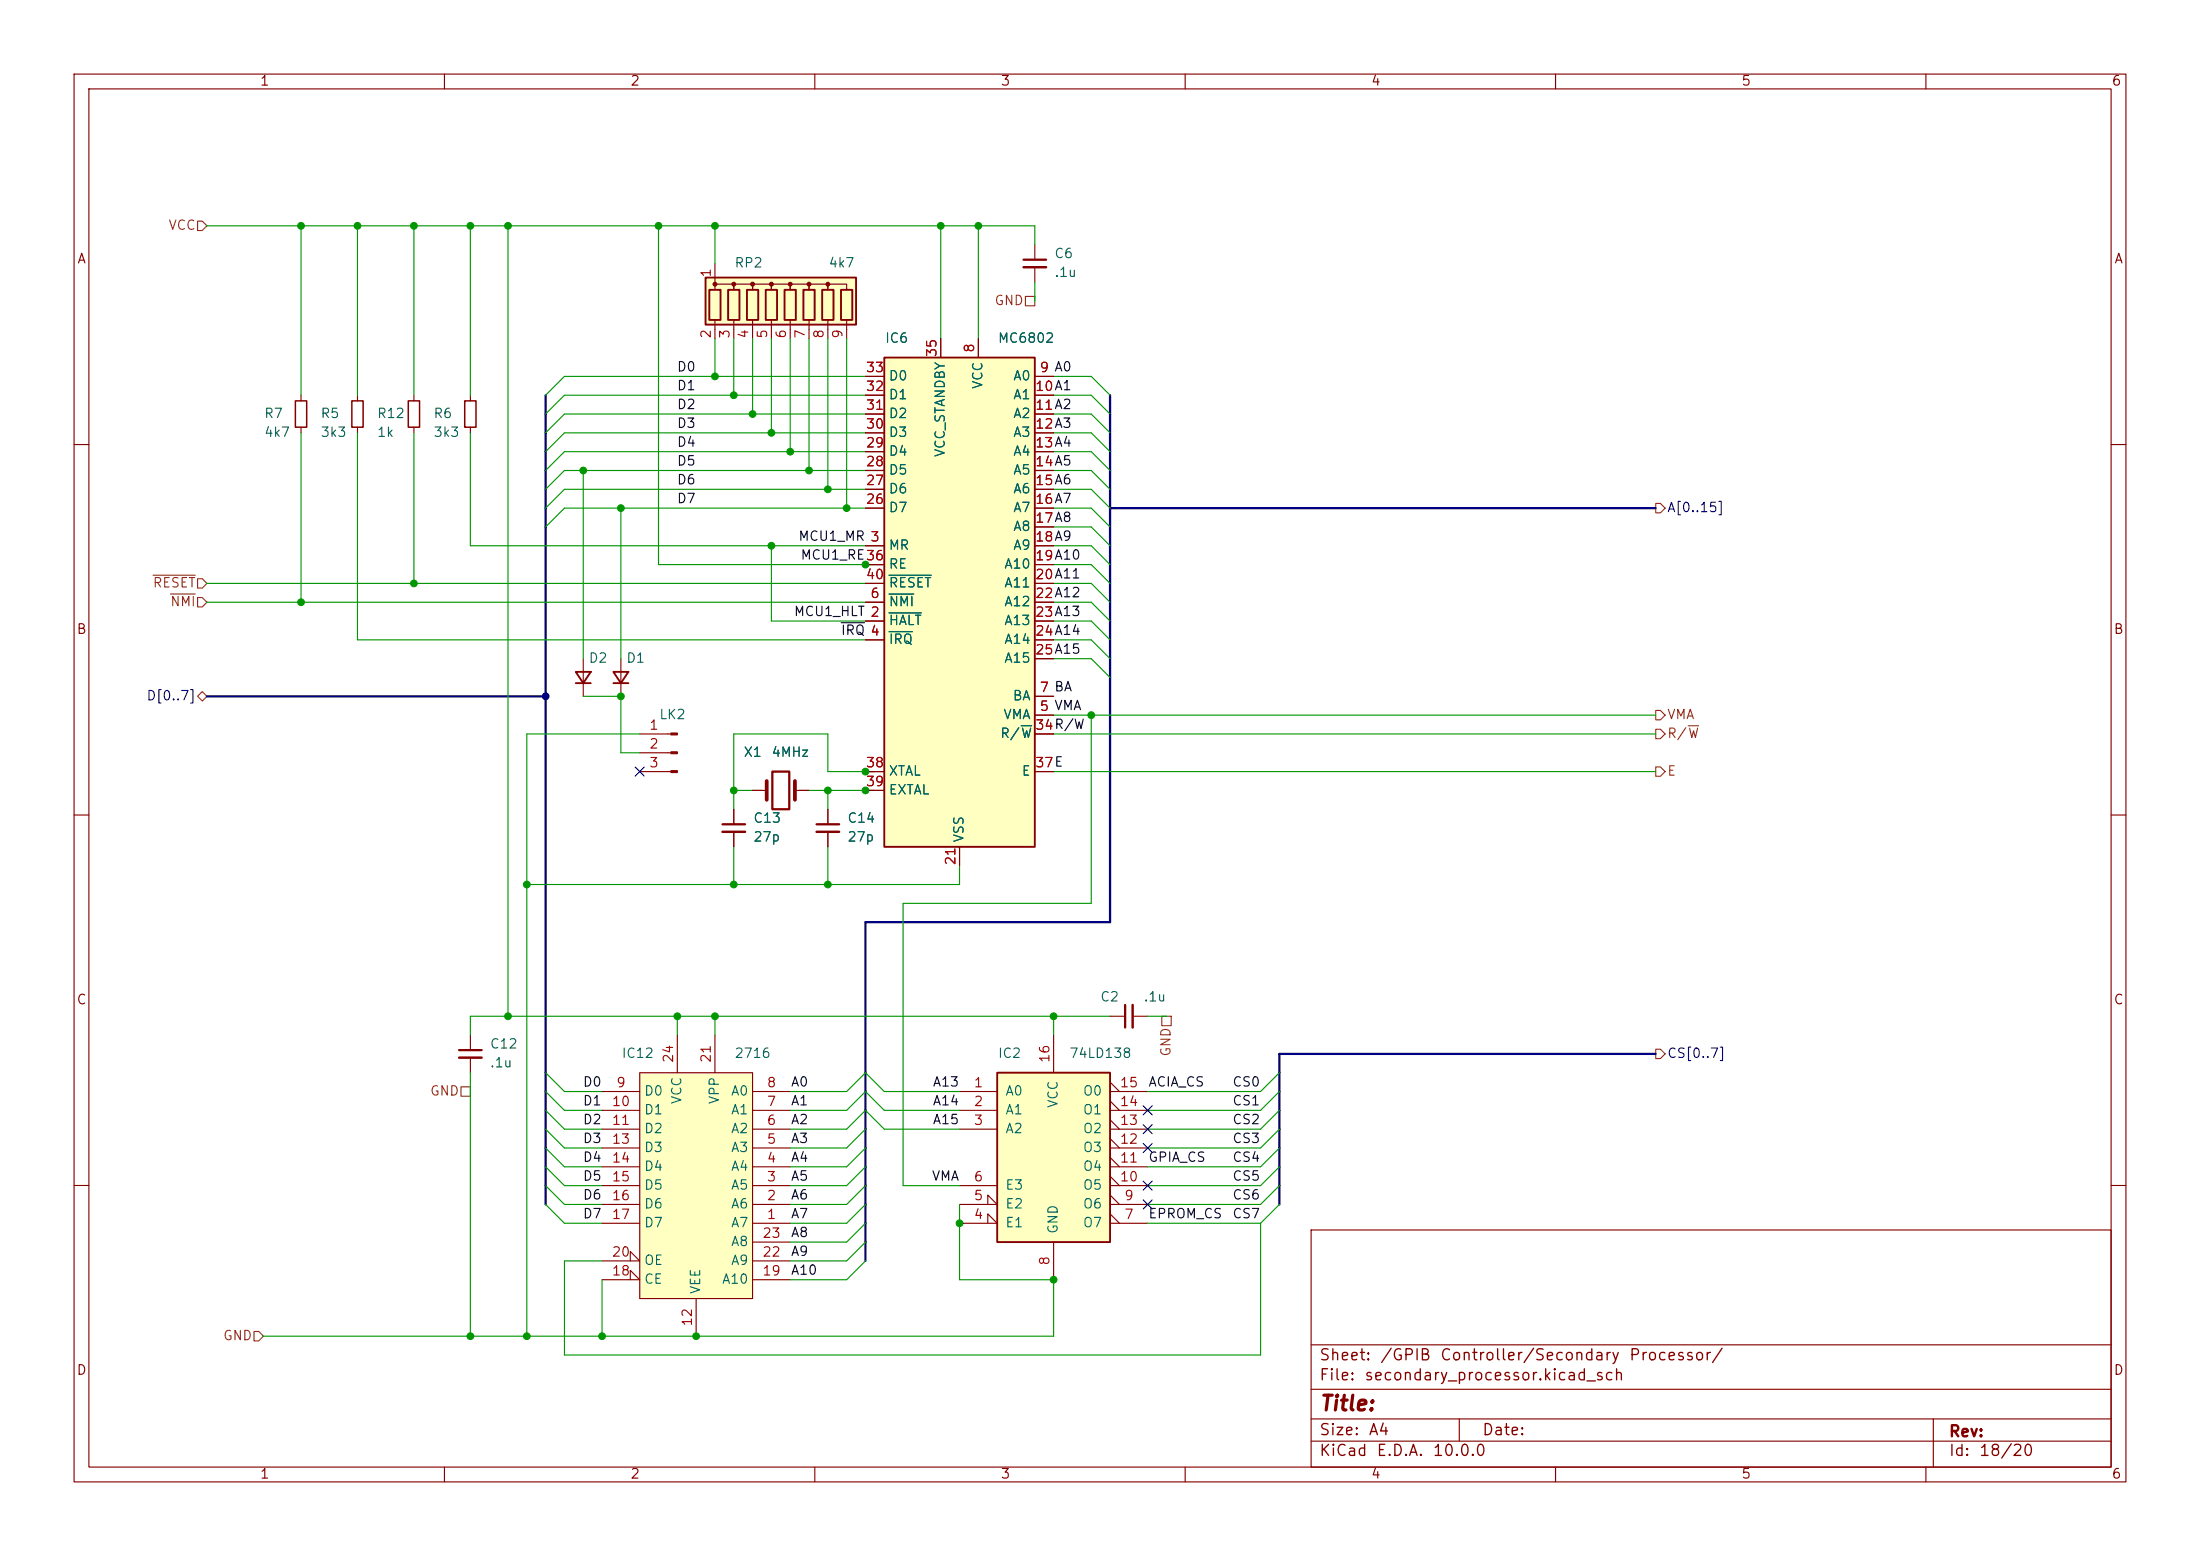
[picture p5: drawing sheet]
<svg xmlns="http://www.w3.org/2000/svg" width="297mm" height="210mm" viewBox="0 0 297 210" stroke-linecap="round" stroke-linejoin="round" font-family="sans-serif">
<g fill="none" stroke="#840000" stroke-width=".15">
<path d="M10 10h277v190h-277zM12 12h273v186h-273zM60 10v2M110 10v2M160 10v2M210 10v2M260 10v2M10 60h2M285 60h2M10 110h2M285 110h2M10 160h2"/>
<path d="M177 166h108v32h-108zM285 160h2M60 198v2M110 198v2M160 198v2M177 194.5h108M177 191.5h108M177 187.5h108M177 181.5h108M197 191.5v3M210 198v2M260 198v2"/>
<path d="M261 191.5v6.5"/>
</g>
<path d="M86.4 144.8h15.2v30.5h-15.2z" fill="#ffffc2"/>
<g fill="none" stroke="#840000" stroke-width=".15">
<path d="M78.7 88.9v5.1M83.8 88.9v5.1M86.4 99.1h4.2M86.4 101.6h4.2M86.4 104.1h4.2M101.6 106.7h1.9M107.3 106.7h1.9M63.5 139.7v2M91.4 139.7v5.1M96.5 139.7v5.1M149.9 137.2h2M152.9 137.2h2"/>
<path d="M63.5 142.7v2.1M81.3 157.5h5.1M81.3 154.9h5.1M81.3 152.4h5.1M81.3 149.9h5.1M81.3 147.3h5.1M86.4 144.8h15.2v30.5h-15.2zM101.6 157.5h5.1M101.6 154.9h5.1M101.6 152.4h5.1M101.6 149.9h5.1M101.6 147.3h5.1"/>
<path d="M81.3 172.7h5.1l-1.3-1.2v1.2M81.3 170.2h5.1l-1.3-1.3v1.3M81.3 165.1h5.1M81.3 162.6h5.1M81.3 160h5.1M94 175.3v5M101.6 165.1h5.1M101.6 162.6h5.1M101.6 160h5.1M101.6 172.7h5.1M101.6 170.2h5.1M101.6 167.6h5.1"/>
</g>
<path d="M104.3 104.1h2.3v5.1h-2.3zM151.9 135.6v3.1M62 141.7h3" fill="none" stroke="#840000" stroke-width=".3"/>
<path d="M152.9 135.6v3.1M62 142.7h3" fill="none" stroke="#840000" stroke-width=".33"/>
<path d="M103.5 105.4v2.6M107.3 105.4v2.6" fill="none" stroke="#840000" stroke-width=".51"/>
<path d="M77.7 90.7h2.1l-1.1 1.5zM77.7 92.2h2.1M82.8 90.7h2l-1 1.5zM82.8 92.2h2" fill="none" stroke="#840000" stroke-width=".25"/>
<g fill="#840000" stroke="#840000" stroke-width=".15">
<path d="M90.6 98.9h.8v.3h-.8z"/>
<path d="M90.6 101.5h.8v.2h-.8z"/>
<path d="M90.6 104h.8v.3h-.8z"/>
</g>
<path d="M134.6 144.8h15.3v22.8h-15.3z" fill="#ffffc2"/>
<path d="M134.6 144.8h15.3v22.8h-15.3z" fill="none" stroke="#840000" stroke-width=".25"/>
<g fill="none" stroke="#840000" stroke-width=".15">
<path d="M139.7 33v2.1M139.7 36.1v2M63.5 53.3v.8M63.5 57.7v.7M111.8 109.2v2.1M111.8 112.3v2M142.2 139.7v5.1M129.5 147.3h5.1M129.5 149.9h5.1M129.5 152.4h5.1M149.9 147.3h5M149.9 149.9h5"/>
<path d="M149.9 152.4h5M149.9 158.8l1.2 1.2M149.9 157.5h5M149.9 156.2l1.2 1.3M149.9 154.9h5M149.9 153.7l1.2 1.2M149.9 151.1l1.2 1.3M149.9 148.6l1.2 1.3M149.9 146.1l1.2 1.2M129.5 165.1h5.1l-1.3-1.3v1.3M129.5 162.6h5.1l-1.3-1.3v1.3M129.5 160h5.1"/>
<path d="M142.2 167.6v5.1M149.9 165.1h5M149.9 162.6h5M149.9 160h5M149.9 163.8l1.2 1.3M149.9 161.3l1.2 1.3"/>
</g>
<path d="M138.2 35.1h3M110.2 111.3h3.1" fill="none" stroke="#840000" stroke-width=".3"/>
<path d="M138.2 36.1h3M110.2 112.3h3.1" fill="none" stroke="#840000" stroke-width=".33"/>
<path d="M62.7 54.1h1.6v3.6h-1.6z" fill="none" stroke="#840000" stroke-width=".2"/>
<path d="M119.4 48.3h20.3v66h-20.3z" fill="#ffffc2"/>
<path d="M119.4 48.3h20.3v66h-20.3z" fill="none" stroke="#840000" stroke-width=".25"/>
<g fill="none" stroke="#840000" stroke-width=".15">
<path d="M48.3 53.3v.8M48.3 57.7v.7M116.8 50.8h2.6M116.8 53.3h2.6M116.8 55.9h2.6M116.8 58.4h2.6M127 45.7v2.6M132.1 45.7v2.6M139.7 50.8h2.5M139.7 53.3h2.5M139.7 55.9h2.5M139.7 58.4h2.5"/>
<path d="M116.8 73.7h2.6M116.8 61h2.6M116.8 63.5h2.6M116.8 66h2.6M116.8 68.6h2.6M116.8 76.2h2.6M116.8 78.7h2.6M139.7 73.7h2.5M139.7 61h2.5M139.7 63.5h2.5M139.7 66h2.5M139.7 68.6h2.5"/>
<path d="M139.7 71.1h2.5M139.7 76.2h2.5M139.7 78.7h2.5M116.8 83.8h2.6M116.8 86.4h2.6M116.8 81.3h2.6M139.7 83.8h2.5M139.7 86.4h2.5M139.7 96.5h2.5M139.7 81.3h2.5M139.7 94h2.5M139.7 88.9h2.5"/>
<path d="M139.7 99.1h2.5M99.1 109.2v2.1M99.1 112.3v2M116.8 104.1h2.6M116.8 106.7h2.6M129.5 114.3v2.5M139.7 104.1h2.5"/>
</g>
<path d="M120 77.6h5.7M120 82.7h4.4M120 85.3h3.2M120 80.2h3.4M137.9 98h1.4" fill="none" stroke="#006464" stroke-width=".15"/>
<path d="M97.5 111.3h3.1" fill="none" stroke="#840000" stroke-width=".3"/>
<path d="M97.5 112.3h3.1" fill="none" stroke="#840000" stroke-width=".33"/>
<path d="M47.5 54.1h1.5v3.6h-1.5z" fill="none" stroke="#840000" stroke-width=".2"/>
<path d="M95.2 37.5h20.4v6.3h-20.4z" fill="#ffffc2"/>
<path d="M95.2 37.5h20.4v6.3h-20.4zM95.8 39.1h1.5v4.1h-1.5zM98.3 39.1h1.5v4.1h-1.5zM100.8 39.1h1.6v4.1h-1.6zM103.4 39.1h1.5v4.1h-1.5zM105.9 39.1h1.5v4.1h-1.5zM108.5 39.1h1.5v4.1h-1.5zM111 39.1h1.5v4.1h-1.5zM113.5 39.1h1.6v4.1h-1.6z" fill="none" stroke="#840000" stroke-width=".25"/>
<g fill="#840000" stroke="#840000" stroke-width=".15">
<circle cx="96.5" cy="38.4" r=".25"/>
<circle cx="99.1" cy="38.4" r=".25"/>
<circle cx="101.6" cy="38.4" r=".25"/>
<circle cx="104.1" cy="38.4" r=".25"/>
<circle cx="106.7" cy="38.4" r=".25"/>
<circle cx="109.2" cy="38.4" r=".25"/>
<circle cx="111.8" cy="38.4" r=".25"/>
</g>
<g fill="none" stroke="#840000" stroke-width=".15">
<path d="M96.5 39.1v-.7h2.6v.7v-.7h2.5v.7v-.7h2.5v.7v-.7h2.6v.7v-.7h2.5v.7v-.7h2.6v.7v-.7h2.5v.7M96.5 35.6v2.5M40.6 53.3v.8M40.6 57.7v.7M55.9 53.3v.8M55.9 57.7v.7M96.5 43.2v2.5M99.1 43.2v2.5M101.6 43.2v2.5M104.1 43.2v2.5M106.7 43.2v2.5M109.2 43.2v2.5"/>
<path d="M111.8 43.2v2.5M114.3 43.2v2.5M116.8 50.8h2.6M116.8 53.3h2.6M116.8 55.9h2.6M116.8 58.4h2.6M127 45.7v2.6M132.1 45.7v2.6M139.7 50.8h2.5M139.7 53.3h2.5M139.7 55.9h2.5M139.7 58.4h2.5"/>
<path d="M116.8 73.7h2.6M116.8 61h2.6M116.8 63.5h2.6M116.8 66h2.6M116.8 68.6h2.6M116.8 76.2h2.6M116.8 78.7h2.6M139.7 73.7h2.5M139.7 61h2.5M139.7 63.5h2.5M139.7 66h2.5M139.7 68.6h2.5"/>
<path d="M139.7 71.1h2.5M139.7 76.2h2.5M139.7 78.7h2.5M116.8 83.8h2.6M116.8 86.4h2.6M116.8 81.3h2.6M139.7 83.8h2.5M139.7 86.4h2.5M139.7 96.5h2.5M139.7 81.3h2.5M139.7 94h2.5M139.7 88.9h2.5"/>
<path d="M139.7 99.1h2.5M99.1 109.2v2.1M99.1 112.3v2M101.6 106.7h1.3M107.9 106.7h1.3M111.8 109.2v2.1M111.8 112.3v2M116.8 106.7h2.6M116.8 104.1h2.6M129.5 114.3v2.5M139.7 104.1h2.5"/>
</g>
<path d="M39.9 54.1h1.5v3.6h-1.5zM55.1 54.1h1.5v3.6h-1.5z" fill="none" stroke="#840000" stroke-width=".2"/>
<g fill="none" stroke="#725600" stroke-width=".15">
<path d="M26.7 29.8h.6l.6 .7-.6 .6h-.6zM138.4 40h1.3v1.3h-1.3zM20.7 77.6h5.7M26.7 78.1h.6l.6 .6-.6 .7h-.6zM223.5 67.9h.7l.6 .7-.6 .6h-.7zM23 80.2h3.4M26.7 80.6h.6l.6 .7-.6 .6h-.6zM26.7 94l.6-.7 .6 .7-.6 .6zM223.5 95.9h.7l.6 .6-.6 .7h-.7zM223.5 98.4h.7l.6 .7-.6 .6h-.7zM227.9 98h1.4M223.5 103.5h.7l.6 .6-.6 .7h-.7z"/>
<path d="M156.8 137.2h1.3v1.2h-1.3zM62.2 146.7h1.3v1.3h-1.3zM223.5 141.6h.7l.6 .6-.6 .7h-.7zM34.3 179.7h.6l.7 .6-.7 .7h-.6z"/>
</g>
<path d="M113.6 84h3.1" fill="none" stroke="#0f0f0f" stroke-width=".15"/>
<path d="M73.7 53.3v109.3M149.9 53.3v71.2h-33.1v45.7M149.9 68.6h73.6M27.9 94h45.8M223.5 142.2h-50.8v20.4" fill="none" stroke="#000084" stroke-width=".3"/>
<g fill="none" stroke="#009600" stroke-width=".15">
<path d="M27.9 30.5h111.8v2.5M40.6 30.5v22.8M48.3 30.5v22.8M55.9 30.5v22.8M63.5 30.5v22.8M68.6 30.5v106.7M88.9 30.5v45.7h30.5M96.5 30.5v5.1M127 30.5v15.2M132.1 30.5v15.2M139.7 38.1v2.5M40.6 58.4v22.9"/>
<path d="M48.3 58.4v28h68.5M55.9 58.4v20.3M63.5 58.4v15.3h53.3M96.5 45.7v5.1M99.1 45.7v7.6M101.6 45.7v10.2M104.1 45.7v12.7M106.7 45.7v15.3M109.2 45.7v17.8M111.8 45.7v20.3M114.3 45.7v22.9M116.8 53.3h-40.6l-2.5 2.6"/>
<path d="M116.8 58.4h-40.6l-2.5 2.6M116.8 55.9h-40.6l-2.5 2.5M116.8 50.8h-40.6l-2.5 2.5M142.2 53.3h5.1l2.6 2.6M142.2 58.4h5.1l2.6 2.6M142.2 55.9h5.1l2.6 2.5M142.2 50.8h5.1l2.6 2.5M27.9 78.7h88.9M78.7 63.5v25.4M83.8 68.6v20.3M104.1 73.7v10.1h12.7M116.8 63.5h-40.6l-2.5 2.5"/>
<path d="M116.8 68.6h-40.6l-2.5 2.5M116.8 61h-40.6l-2.5 2.5M116.8 66h-40.6l-2.5 2.6M142.2 63.5h5.1l2.6 2.5M142.2 76.2h5.1l2.6 2.5M142.2 78.7h5.1l2.6 2.6M142.2 71.1h5.1l2.6 2.6M142.2 68.6h5.1l2.6 2.5M142.2 73.7h5.1l2.6 2.5M142.2 61h5.1l2.6 2.5M142.2 66h5.1l2.6 2.6M27.9 81.3h88.9"/>
<path d="M78.7 94h5.1v7.6h2.6M86.4 99.1h-15.3v81.2M142.2 81.3h5.1l2.6 2.5M142.2 83.8h5.1l2.6 2.6M142.2 86.4h5.1l2.6 2.5M142.2 96.5h81.3M142.2 88.9h5.1l2.6 2.5M142.2 99.1h81.3M147.3 96.5v25.4h-25.4v38.1h7.6M99.1 106.7h2.5M99.1 114.3v5.1M109.2 106.7h8.9"/>
<path d="M111.8 106.7v2.5M111.8 114.3v5.1M118.1 104.1h-6.3v-5h-12.7v10.1M129.5 116.8v2.6h-58.4M142.2 104.1h81.3M91.4 137.2v2.5M96.5 137.2v2.5M142.2 137.2v2.5M149.9 137.2h-86.4v2.5M154.9 137.2h2.6M63.5 144.8v35.5M73.7 147.3l2.5 2.6h5.1"/>
<path d="M73.7 149.9l2.5 2.5h5.1M73.7 144.8l2.5 2.5h5.1M73.7 152.4l2.5 2.5h5.1M73.7 157.5l2.5 2.5h5.1M73.7 154.9l2.5 2.6h5.1M106.7 149.9h7.6l2.5-2.6 2.6 2.6h10.1M106.7 152.4h7.6l2.5-2.5 2.6 2.5h10.1M106.7 147.3h7.6l2.5-2.5 2.6 2.5h10.1M116.8 152.4l-2.5 2.5h-7.6M116.8 157.5l-2.5 2.5h-7.6M116.8 154.9l-2.5 2.6h-7.6M172.7 147.3l-2.5 2.6h-15.3"/>
<path d="M172.7 149.9l-2.5 2.5h-15.3M172.7 144.8l-2.5 2.5h-15.3M172.7 152.4l-2.5 2.5h-15.3M172.7 157.5l-2.5 2.5h-15.3M172.7 154.9l-2.5 2.6h-15.3M73.7 162.6l2.5 2.5h5.1M73.7 160l2.5 2.6h5.1M81.3 172.7v7.6M116.8 162.6l-2.5 2.5h-7.6M116.8 165.1l-2.5 2.5h-7.6M116.8 160l-2.5 2.6h-7.6M116.8 167.6l-2.5 2.6h-7.6"/>
<path d="M116.8 170.2l-2.5 2.5h-7.6M129.5 162.6v10.1h12.7v7.6h-106.6M154.9 165.1h15.3M170.2 165.1v17.8h-94v-12.7h5.1M172.7 160l-2.5 2.6h-15.3M172.7 162.6l-2.5 2.5"/>
</g>
<path d="M85.8 103.5l1.2 1.2M87 103.5l-1.2 1.2M154.3 151.8l1.2 1.2M154.3 159.4l1.2 1.2M154.3 149.3l1.2 1.2M154.3 154.3l1.2 1.2M155.5 151.8l-1.2 1.2M155.5 159.4l-1.2 1.2M155.5 149.3l-1.2 1.2M155.5 154.3l-1.2 1.2M154.3 162l1.2 1.2M155.5 162l-1.2 1.2" fill="none" stroke="#000084" stroke-width=".15"/>
<path d="M120 77.6h5.7M120 82.7h4.4M120 85.3h3.2M120 80.2h3.4M137.9 98h1.4" fill="none" stroke="#006464" stroke-width=".15"/>
<g fill="#009600" stroke="#009600" stroke-width=".14">
<circle cx="142.2" cy="172.7" r=".46"/>
<circle cx="142.2" cy="137.2" r=".46"/>
<circle cx="129.5" cy="165.1" r=".46"/>
<circle cx="96.5" cy="137.2" r=".46"/>
<circle cx="147.3" cy="96.5" r=".46"/>
<circle cx="114.3" cy="68.6" r=".46"/>
<circle cx="116.8" cy="76.2" r=".46"/>
<circle cx="116.8" cy="104.1" r=".46"/>
<circle cx="99.1" cy="53.3" r=".46"/>
<circle cx="101.6" cy="55.9" r=".46"/>
<circle cx="109.2" cy="63.5" r=".46"/>
<circle cx="104.1" cy="58.4" r=".46"/>
<circle cx="106.7" cy="61" r=".46"/>
<circle cx="104.1" cy="73.7" r=".46"/>
<circle cx="83.8" cy="68.6" r=".46"/>
<circle cx="78.7" cy="63.5" r=".46"/>
<circle cx="71.1" cy="180.3" r=".46"/>
<circle cx="94" cy="180.3" r=".46"/>
<circle cx="81.3" cy="180.3" r=".46"/>
<circle cx="63.5" cy="180.3" r=".46"/>
<circle cx="68.6" cy="137.2" r=".46"/>
<circle cx="96.5" cy="30.5" r=".46"/>
<circle cx="96.5" cy="50.8" r=".46"/>
<circle cx="111.8" cy="66" r=".46"/>
<circle cx="68.6" cy="30.5" r=".46"/>
<circle cx="63.5" cy="30.5" r=".46"/>
<circle cx="88.9" cy="30.5" r=".46"/>
<circle cx="55.9" cy="30.5" r=".46"/>
<circle cx="55.9" cy="78.7" r=".46"/>
<circle cx="48.3" cy="30.5" r=".46"/>
<circle cx="40.6" cy="30.5" r=".46"/>
<circle cx="40.6" cy="81.3" r=".46"/>
<circle cx="91.4" cy="137.2" r=".46"/>
<circle cx="99.1" cy="119.4" r=".46"/>
<circle cx="111.8" cy="119.4" r=".46"/>
<circle cx="71.1" cy="119.4" r=".46"/>
<circle cx="116.8" cy="106.7" r=".46"/>
<circle cx="111.8" cy="106.7" r=".46"/>
<circle cx="83.8" cy="94" r=".46"/>
<circle cx="99.1" cy="106.7" r=".46"/>
<circle cx="132.1" cy="30.5" r=".46"/>
<circle cx="127" cy="30.5" r=".46"/>
</g>
<circle cx="73.7" cy="94" r=".46" fill="#000084" stroke="#000084" stroke-width=".14"/>
<text font-size="2" fill="#840000" x="178" y="190.9">Title:</text>
<g font-size="1.5" fill="#840000">
<text x="178" y="184">Sheet:</text>
<text x="186.2" y="184">/GPIB</text>
<text x="194.3" y="184">Controller/Secondary</text>
<text x="219.8" y="184">Processor/</text>
<text x="178" y="186.7">File:</text>
<text x="184.1" y="186.7">secondary_processor.kicad_sch</text>
<text x="178" y="196.9">KiCad</text>
<text x="178" y="194.1">Size:</text>
<text x="184.7" y="194.1">A4</text>
<text x="185.7" y="196.9">E.D.A.</text>
<text x="193.3" y="196.9">10.0.0</text>
<text x="200" y="194.1">Date:</text>
<text x="263" y="194.3">Rev:</text>
<text x="263" y="196.9">Id:</text>
<text x="267.1" y="196.9">18/20</text>
</g>
<g font-size="1.3" fill="#840000">
<text x="35" y="11.9">1</text>
<text x="85" y="11.9">2</text>
<text x="135" y="11.9">3</text>
<text x="185" y="11.9">4</text>
<text x="235" y="11.9">5</text>
<text x="285" y="11.9">6</text>
<text x="10.3" y="35.9">A</text>
<text x="285.3" y="35.9">A</text>
<text x="10.3" y="85.9">B</text>
<text x="285.3" y="85.9">B</text>
<text x="10.3" y="135.9">C</text>
<text x="285.3" y="135.9">C</text>
<text x="10.3" y="185.9">D</text>
<text x="285.3" y="185.9">D</text>
<text x="35" y="199.9">1</text>
<text x="85" y="199.9">2</text>
<text x="135" y="199.9">3</text>
<text x="185" y="199.9">4</text>
<text x="235" y="199.9">5</text>
<text x="285" y="199.9">6</text>
</g>
<g font-size="1.3" fill="#725600">
<text x="22.6" y="31.3">VCC</text>
<text x="134.2" y="41.5">GND</text>
<text x="20.5" y="79.6">RESET</text>
<text x="22.9" y="82.1">NMI</text>
<text x="225" y="97.4">VMA</text>
<text x="225" y="99.9">R/W</text>
<text x="225" y="105">E</text>
<text x="158.3" y="142.7" transform="rotate(-90 158.3 142.7)">GND</text>
<text x="58" y="148.2">GND</text>
<text x="30" y="181.2">GND</text>
</g>
<g font-size="1.3" fill="#006464">
<text x="142.2" y="35.2">C6</text>
<text x="99.1" y="36.4">RP2</text>
<text x="111.8" y="36.4">4k7</text>
<text x="142.2" y="37.7">.1u</text>
<text x="119.4" y="46.6">IC6</text>
<text x="134.6" y="46.6">MC6802</text>
<text x="119.9" y="51.7">D0</text>
<text x="132.9" y="52.6" transform="rotate(-90 132.9 52.6)">VCC</text>
<text x="136.7" y="51.7">A0</text>
<text x="35.6" y="56.7">R7</text>
<text x="35.6" y="59.3">4k7</text>
<text x="43.2" y="56.7">R5</text>
<text x="43.2" y="59.3">3k3</text>
<text x="50.8" y="56.7">R12</text>
<text x="50.8" y="59.3">1k</text>
<text x="58.4" y="56.7">R6</text>
<text x="58.4" y="59.3">3k3</text>
<text x="119.9" y="59.3">D3</text>
<text x="119.9" y="56.7">D2</text>
<text x="119.9" y="54.2">D1</text>
<text x="136.7" y="54.2">A1</text>
<text x="136.7" y="56.7">A2</text>
<text x="136.7" y="59.3">A3</text>
<text x="119.9" y="64.4">D5</text>
<text x="119.9" y="61.8">D4</text>
<text x="127.9" y="61.8" transform="rotate(-90 127.9 61.8)">VCC_STANDBY</text>
<text x="136.7" y="61.8">A4</text>
<text x="136.7" y="64.4">A5</text>
<text x="119.9" y="69.4">D7</text>
<text x="119.9" y="66.9">D6</text>
<text x="136.7" y="66.9">A6</text>
<text x="136.7" y="69.4">A7</text>
<text x="136.7" y="72">A8</text>
<text x="119.9" y="74.5">MR</text>
<text x="119.9" y="77.1">RE</text>
<text x="135.5" y="77.1">A10</text>
<text x="136.7" y="74.5">A9</text>
<text x="119.9" y="82.1">NMI</text>
<text x="119.9" y="79.6">RESET</text>
<text x="135.5" y="79.6">A11</text>
<text x="135.5" y="82.1">A12</text>
<text x="79.4" y="89.8">D2</text>
<text x="84.5" y="89.8">D1</text>
<text x="119.9" y="84.7">HALT</text>
<text x="119.9" y="87.2">IRQ</text>
<text x="135.5" y="84.7">A13</text>
<text x="135.5" y="87.2">A14</text>
<text x="135.5" y="89.8">A15</text>
<text x="136.6" y="94.8">BA</text>
<text x="88.9" y="97.4">LK2</text>
<text x="134.9" y="99.9">R/W</text>
<text x="135.4" y="97.4">VMA</text>
<text x="100.3" y="102.5">X1</text>
<text x="104.1" y="102.5">4MHz</text>
<text x="119.9" y="105">XTAL</text>
<text x="119.9" y="107.5">EXTAL</text>
<text x="137.8" y="105">E</text>
<text x="101.6" y="111.4">C13</text>
<text x="101.6" y="113.9">27p</text>
<text x="114.3" y="111.4">C14</text>
<text x="114.3" y="113.9">27p</text>
<text x="130.4" y="113.8" transform="rotate(-90 130.4 113.8)">VSS</text>
<text x="148.4" y="135.5">C2</text>
<text x="154.3" y="135.5">.1u</text>
<text x="66" y="141.8">C12</text>
<text x="83.8" y="143.1">IC12</text>
<text x="99.1" y="143.1">2716</text>
<text x="134.6" y="143.1">IC2</text>
<text x="144.3" y="143.1">74LD138</text>
<text x="66" y="144.4">.1u</text>
<text x="86.9" y="148.2">D0</text>
<text x="92.3" y="149.1" transform="rotate(-90 92.3 149.1)">VCC</text>
<text x="97.4" y="149.1" transform="rotate(-90 97.4 149.1)">VPP</text>
<text x="98.6" y="148.2">A0</text>
<text x="135.6" y="148.2">A0</text>
<text x="143.1" y="149.6" transform="rotate(-90 143.1 149.6)">VCC</text>
<text x="146.1" y="148.2">O0</text>
<text x="86.9" y="150.7">D1</text>
<text x="86.9" y="153.3">D2</text>
<text x="86.9" y="155.8">D3</text>
<text x="98.6" y="155.8">A3</text>
<text x="98.6" y="153.3">A2</text>
<text x="98.6" y="150.7">A1</text>
<text x="135.6" y="150.7">A1</text>
<text x="135.6" y="153.3">A2</text>
<text x="146.1" y="155.8">O3</text>
<text x="146.1" y="153.3">O2</text>
<text x="146.1" y="150.7">O1</text>
<text x="86.9" y="158.3">D4</text>
<text x="86.9" y="160.9">D5</text>
<text x="98.6" y="160.9">A5</text>
<text x="98.6" y="158.3">A4</text>
<text x="135.6" y="160.9">E3</text>
<text x="146.1" y="160.9">O5</text>
<text x="146.1" y="158.3">O4</text>
<text x="86.9" y="163.4">D6</text>
<text x="86.9" y="166">D7</text>
<text x="98.6" y="166">A7</text>
<text x="98.6" y="163.4">A6</text>
<text x="135.6" y="166">E1</text>
<text x="135.6" y="163.4">E2</text>
<text x="143.1" y="166.6" transform="rotate(-90 143.1 166.6)">GND</text>
<text x="146.1" y="166">O7</text>
<text x="146.1" y="163.4">O6</text>
<text x="86.9" y="173.6">CE</text>
<text x="86.9" y="171">OE</text>
<text x="97.4" y="173.6">A10</text>
<text x="98.6" y="171">A9</text>
<text x="98.6" y="168.5">A8</text>
<text x="94.8" y="174.8" transform="rotate(-90 94.8 174.8)">VEE</text>
</g>
<g font-size="1.3" fill="#a90000">
<text x="96.3" y="37.5" transform="rotate(-90 96.3 37.5)">1</text>
<text x="96.3" y="45.8" transform="rotate(-90 96.3 45.8)">2</text>
<text x="98.8" y="45.8" transform="rotate(-90 98.8 45.8)">3</text>
<text x="101.3" y="45.8" transform="rotate(-90 101.3 45.8)">4</text>
<text x="103.9" y="45.8" transform="rotate(-90 103.9 45.8)">5</text>
<text x="106.4" y="45.8" transform="rotate(-90 106.4 45.8)">6</text>
<text x="109" y="45.8" transform="rotate(-90 109 45.8)">7</text>
<text x="111.5" y="45.8" transform="rotate(-90 111.5 45.8)">8</text>
<text x="114" y="45.8" transform="rotate(-90 114 45.8)">9</text>
<text x="131.8" y="47.7" transform="rotate(-90 131.8 47.7)">8</text>
<text x="116.8" y="53.1">32</text>
<text x="116.8" y="50.5">33</text>
<text x="126.7" y="48.3" transform="rotate(-90 126.7 48.3)">35</text>
<text x="139.7" y="53.1">10A1</text>
<text x="139.7" y="53.1">10</text>
<text x="140.3" y="50.5">9 A0</text>
<text x="140.3" y="50.5">9</text>
<text x="116.8" y="58.2">30</text>
<text x="116.8" y="55.6">31</text>
<text x="139.7" y="55.6">11A2</text>
<text x="139.7" y="58.2">12A3</text>
<text x="139.7" y="55.6">11</text>
<text x="139.7" y="58.2">12</text>
<text x="116.8" y="65.8">27</text>
<text x="116.8" y="63.2">28</text>
<text x="116.8" y="60.7">29</text>
<text x="139.7" y="60.7">13A4</text>
<text x="139.7" y="63.2">14A5</text>
<text x="139.7" y="65.8">15A6</text>
<text x="139.7" y="60.7">13</text>
<text x="139.7" y="63.2">14</text>
<text x="139.7" y="65.8">15</text>
<text x="116.8" y="68.3">26</text>
<text x="139.7" y="68.3">16A7</text>
<text x="139.7" y="70.9">17A8</text>
<text x="139.7" y="68.3">16</text>
<text x="139.7" y="70.9">17</text>
<text x="116.8" y="75.9">36</text>
<text x="117.4" y="73.4">3</text>
<text x="139.7" y="73.4">18A9</text>
<text x="139.7" y="75.9">19A10</text>
<text x="139.7" y="73.4">18</text>
<text x="139.7" y="75.9">19</text>
<text x="116.8" y="78.5">40</text>
<text x="117.4" y="81">6</text>
<text x="117.4" y="83.6">2</text>
<text x="139.7" y="78.5">20A11</text>
<text x="139.7" y="81">22A12</text>
<text x="139.7" y="83.6">23A13</text>
<text x="139.7" y="78.5">20</text>
<text x="139.7" y="81">22</text>
<text x="139.7" y="83.6">23</text>
<text x="117.4" y="86.1">4</text>
<text x="139.7" y="86.1">24A14</text>
<text x="139.7" y="88.6">25A15</text>
<text x="139.7" y="86.1">24</text>
<text x="139.7" y="88.6">25</text>
<text x="140.3" y="93.7">7 BA</text>
<text x="140.3" y="93.7">7</text>
<text x="87.6" y="98.8">1</text>
<text x="87.6" y="101.3">2</text>
<text x="139.7" y="98.8">34R/W</text>
<text x="139.7" y="98.8">34</text>
<text x="140.3" y="96.3">5 VMA</text>
<text x="140.3" y="96.3">5</text>
<text x="87.6" y="103.9">3</text>
<text x="116.8" y="103.9">38</text>
<text x="116.8" y="106.4">39</text>
<text x="139.7" y="103.9">37E</text>
<text x="139.7" y="103.9">37</text>
<text x="129.3" y="116.9" transform="rotate(-90 129.3 116.9)">21</text>
<text x="91.2" y="143.6" transform="rotate(-90 91.2 143.6)">24</text>
<text x="96.3" y="143.6" transform="rotate(-90 96.3 143.6)">21</text>
<text x="142" y="143.6" transform="rotate(-90 142 143.6)">16</text>
<text x="82.5" y="149.6">10</text>
<text x="83.1" y="147.1">9</text>
<text x="103.4" y="149.6">7</text>
<text x="103.4" y="147.1">8</text>
<text x="131.4" y="147.1">1</text>
<text x="131.4" y="149.6">2</text>
<text x="151.1" y="149.6">14</text>
<text x="151.1" y="147.1">15</text>
<text x="82.5" y="152.1">11</text>
<text x="82.5" y="154.7">13</text>
<text x="103.4" y="154.7">5</text>
<text x="103.4" y="152.1">6</text>
<text x="131.4" y="152.1">3</text>
<text x="151.1" y="154.7">12</text>
<text x="151.1" y="152.1">13</text>
<text x="82.5" y="157.2">14</text>
<text x="82.5" y="159.8">15</text>
<text x="103.4" y="159.8">3</text>
<text x="103.4" y="157.2">4</text>
<text x="131.4" y="159.8">6</text>
<text x="151.1" y="159.8">10</text>
<text x="151.1" y="157.2">11</text>
<text x="82.5" y="162.3">16</text>
<text x="82.5" y="164.8">17</text>
<text x="102.8" y="167.4">23</text>
<text x="103.4" y="164.8">1</text>
<text x="103.4" y="162.3">2</text>
<text x="131.4" y="164.8">4</text>
<text x="131.4" y="162.3">5</text>
<text x="151.7" y="164.8">7</text>
<text x="151.7" y="162.3">9</text>
<text x="82.5" y="172.5">18</text>
<text x="82.5" y="169.9">20</text>
<text x="102.8" y="172.5">19</text>
<text x="102.8" y="169.9">22</text>
<text x="142" y="170.9" transform="rotate(-90 142 170.9)">8</text>
<text x="93.7" y="179.1" transform="rotate(-90 93.7 179.1)">12</text>
</g>
<g font-size="1.3" fill="#0f0f0f">
<text x="91.3" y="53">D1</text>
<text x="91.3" y="50.5">D0</text>
<text x="91.3" y="58.1">D3</text>
<text x="91.3" y="55.5">D2</text>
<text x="91.3" y="65.7">D6</text>
<text x="91.3" y="63.2">D5</text>
<text x="91.3" y="60.6">D4</text>
<text x="91.3" y="68.2">D7</text>
<text x="107.7" y="73.3">MCU1_MR 3</text>
<text x="108" y="75.9">MCU1_RE36</text>
<text x="107.1" y="83.5">MCU1_HLT 2</text>
<text x="113.4" y="86">IRQ 4</text>
<text x="78.6" y="147">D0</text>
<text x="78.6" y="149.5">D1</text>
<text x="106.7" y="149.5">A1</text>
<text x="106.7" y="147">A0</text>
<text x="125.8" y="149.5">A14</text>
<text x="125.8" y="147">A13</text>
<text x="154.9" y="147">ACIA_CS</text>
<text x="166.3" y="149.5">CS1</text>
<text x="166.3" y="147">CS0</text>
<text x="78.6" y="152.1">D2</text>
<text x="78.6" y="154.6">D3</text>
<text x="106.7" y="152.1">A2</text>
<text x="106.7" y="154.6">A3</text>
<text x="125.8" y="152.1">A15</text>
<text x="166.3" y="152.1">CS2</text>
<text x="166.3" y="154.6">CS3</text>
<text x="78.6" y="159.7">D5</text>
<text x="78.6" y="157.1">D4</text>
<text x="106.7" y="159.7">A5</text>
<text x="106.7" y="157.1">A4</text>
<text x="125.7" y="159.7">VMA</text>
<text x="154.9" y="157.1">GPIA_CS</text>
<text x="166.3" y="159.7">CS5</text>
<text x="166.3" y="157.1">CS4</text>
<text x="78.6" y="164.8">D7</text>
<text x="78.6" y="162.2">D6</text>
<text x="106.7" y="167.3">A8</text>
<text x="106.7" y="162.2">A6</text>
<text x="106.7" y="164.8">A7</text>
<text x="154.9" y="164.8">EPROM_CS</text>
<text x="166.3" y="164.8">CS7</text>
<text x="166.3" y="162.2">CS6</text>
<text x="106.7" y="169.8">A9</text>
<text x="106.7" y="172.4">A10</text>
</g>
<g font-size="1.3" fill="#000084">
<text x="225" y="69.4">A[0..15]</text>
<text x="19.7" y="94.8">D[0..7]</text>
<text x="225" y="143.1">CS[0..7]</text>
</g>
</svg>
